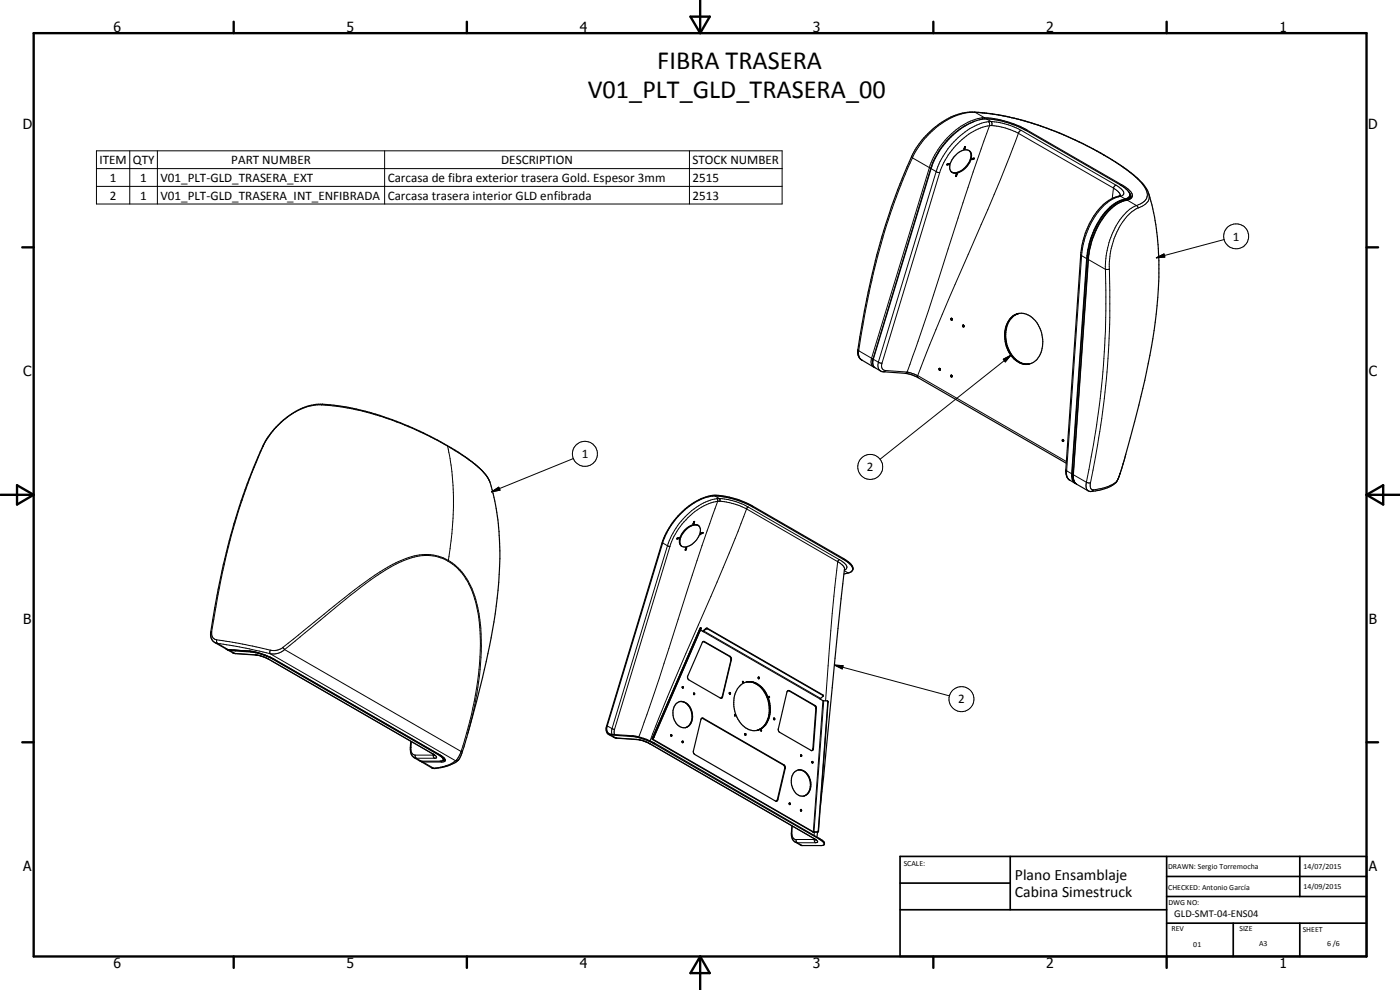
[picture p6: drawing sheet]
<svg xmlns="http://www.w3.org/2000/svg" width="420mm" height="297mm" viewBox="0 0 420 297" stroke-linecap="round" stroke-linejoin="round" font-family="sans-serif">
<g fill="none" stroke="#000" stroke-width=".35">
<path d="M284.3 49.5h.1M284.3 49.2l.6-.1-.1 .3-.5 .1zM284.6 49.2l-.4 .1M284.7 49.2h-.1M284.8 49.1l-.1 .1M286.3 47.1l1-1.1a2.68 2.68 0 0 1 4-.3 5.1 5.1 0 0 1-2.5 5.5 2.54 2.54 0 0 1-3.4 .3 3.7 3.7 0 0 1 .9-4.4zM287.1 52.2l-.3 .6M287.2 52.1l-.4 .7M287.2 52.1h.1M287.2 52.1l.1 .1M287.3 52.2l-.2 .7-.3-.1M287.3 52.2h.1"/>
<path d="M289.3 44.7h.1M289.6 44l-.3 .6M289.6 44h.2l-.2 .6-.3 .1M289.6 44l-.3 .7M290.9 45.3a3.6 3.6 0 0 1-.6 4.2 4.5 4.5 0 0 1-4.6 2.2l-.3-.2M291.7 47.6l-.1 .2M291.8 47.5h.6l-.1 .3h-.7M291.8 47.5l-.1 .1M292.2 47.5l-.6 .2M335.9 58.8a13.5 13.5 0 0 0-8.7 7.8 25.1 25.1 0 0 0-2.9 9.9l-4.4 64.5a3.2 3.2 0 0 0 1.1 3.1l1.6 .9M336 58.8h-.1M336.2 58.7l-.2 .1"/>
<path d="M339 58.8a3.2 3.2 0 0 1-2.5 1.2 14.4 14.4 0 0 0-7.3 7.3 26.2 26.2 0 0 0-3 9.4l-4.6 65.5a2.86 2.86 0 0 0 1 2.8M339 58.8a1.93 1.93 0 0 1-1.9 1.3 13.4 13.4 0 0 0-8.1 7.8 26 26 0 0 0-2.7 9.6l-4.5 64.6a3.6 3.6 0 0 0 1.3 3.2l3.5 2a10.5 10.5 0 0 0 5.7-.9 5.3 5.3 0 0 0 3.9-4.3 306.8 306.8 0 0 0 10.8-47.9 103.3 103.3 0 0 0 .4-22l-.2-2.4a44.7 44.7 0 0 0-3.1-13.2l-1.4-1.8-2.7-2.5a95.8 95.8 0 0 0-23.2-12.9l-3.8-1.4a80.4 80.4 0 0 0-15.8-3.9l-.6-.1a17.1 17.1 0 0 0-12.6 1.8 26.4 26.4 0 0 0-11.8 14.3 199 199 0 0 0-12.8 43.2l-2 12.6 .4 1.2 .7 .9 4 2.2M339.1 58.6a4.8 4.8 0 0 0-3-3.2l-28.6-16.5a29.2 29.2 0 0 0-10.8-3.2 16.2 16.2 0 0 0-11.3 5.4 23 23 0 0 0-6 9.5l-17.3 57.2a2.37 2.37 0 0 0 .4 2.4M339.1 58.6l-.1 .2M339.4 59.1a2.9 2.9 0 0 1-2.4 1.2 16.4 16.4 0 0 0-8.5 9.5l-1 2.8-.9 4.5-4.6 65.5 .2 1.5M285.5 95.5l.1 .4M285.5 95.8l.1 .1M285.6 95.5l-.2 .3v.2h.3M285.6 95.5l.1 .1M285.6 95.5h-.1M285.6 95.9l.1 .1M285.7 95.6v.1"/>
<path d="M285.7 95.7v.1M285.7 95.6l.1 .3M285.8 95.8v.1M285.8 95.9l-.1 .1M289.1 97.8l.2 .2M289.1 97.5a.28 .28 0 0 0-.2 .4 .28 .28 0 0 0 .3 .2M289.1 97.5l.2 .2M289.1 97.5l.1 .5M289.2 97.5l-.1 .2M289.2 98h.1M289.3 97.7v.3M289.3 98l-.1 .1"/>
<path d="M289.3 97.7v.2M304.8 94.4a7.6 7.6 0 0 0-2.8 9 7.2 7.2 0 0 0 5.9 5.9h.6M305.5 94.1a6 6 0 0 1 6.6 4.5 8.2 8.2 0 0 1-2 10.2 5.2 5.2 0 0 1-7-2.6 9.3 9.3 0 0 1 .2-10.8l.8-.7 1.2-.5M305.7 94.1l-.7 .1M305.8 94a6.5 6.5 0 0 0-4 7 8.4 8.4 0 0 0 5.7 8.2l.5 .1M262.5 110.2l2.2 1.3 7.4 .6 3 1 44.9 25.9M282 110.5l-.2 .3 .1 .2h.2M282 110.5l.1 .1M282 110.5v.4M282 110.9l.1 .1M282.1 110.5l-.1 .2M282.1 110.6l.1 .3"/>
<path d="M282.1 111h.1M282.2 110.9l-.1 .1M285.5 112.6a.27 .27 0 0 0-.2 .3 .27 .27 0 0 0 .4 .2v-.2M285.5 112.6l.2 .1M285.5 112.9l.2 .2M285.5 112.6v.2M285.6 112.6v.3M285.6 112.9l.1 .1M285.7 112.7v.2M309 109.2l-.6 .1M319 132.2l.2 .2M319 131.9l-.2 .4 .4 .1"/>
<path d="M319 131.9l.2 .1M319 132v.1M319.1 131.9v.5M319.1 132.1l.1 .1M319.2 132v.3M319.2 132l-.1 .1M319.2 132.3v.1M205.5 159a4.2 4.2 0 0 1 4-1.4 2.76 2.76 0 0 1-.2 3.9 4.2 4.2 0 0 1-4.8 2.4 3 3 0 0 1 .4-4.1zM208.4 156.5l-.2 .1-.2 .5 .2 .1M208.4 156.5l-.2 .7M208.4 156.6l-.2 .6M209.8 157.8a3.3 3.3 0 0 0-4.2 1.4 3.7 3.7 0 0 0-1.1 4.6"/>
<path d="M210.3 160l.7-.2-.7 .4zM210.9 159.8h.1M211 159.9l-.6 .2M321.9 143.4l.2 .2M322.2 144.3l.2 .2M322.6 145l.3 .1M203.9 161.5l-.7 .2M203.9 161.5l-.6-.1-.1 .3M203.9 161.5l-.6 .2M205.6 165h.2M205.6 165h.1M206.1 164.4l-.3 .6"/>
<path d="M206.1 164.4l-.2-.1-.3 .7M253.3 172.3l1-.3a1.4 1.4 0 0 0 1.6-1 1.4 1.4 0 0 0-.8-1.7l-1.7-1.4-27.6-15.8a23.9 23.9 0 0 0-12.6-3.2 21.3 21.3 0 0 0-14.1 13.2l-16.9 55.7a1.69 1.69 0 0 0 1.2 2.5l6.3 .5a19 19 0 0 1 6.7 2.1l49.8 28.8 1.1 .9 .1 .7M253.4 170.7l-7.2 71.4M255.9 170.9v-.6a3.9 3.9 0 0 0-2.1-2.3l-28.5-16.5-2.7-1.2a20.6 20.6 0 0 0-9.4-1.6 21.9 21.9 0 0 0-14 12.7l-17.3 56.8a1.68 1.68 0 0 0 1.4 2.3l7 .5 2.1 .5 2.7 1 51 29.4a2.14 2.14 0 0 1 1.3 1.4M68.1 194.8l.9 .4 7.4 .5 4.8 1.7 50.2 29a2.16 2.16 0 0 1 1.6 1.6l-1 .4-6-.1M68.3 195l1.9 1 7.3 .6 3.1 1.2 50 28.9M68.9 194.9l.2 .1M70.3 195.1h.1M74.9 195.4l3.1 .6 3.9 1.6 49.9 28.8 1.3 .9 .4 .5M75.3 195.4l-7.2-.5-3.6-2.1a2.9 2.9 0 0 1-1.3-3.1 209.3 209.3 0 0 1 13.5-51 30.1 30.1 0 0 1 5.1-9.4 20.6 20.6 0 0 1 13.7-8l2.4 .1a59.4 59.4 0 0 1 11 1.8 96.7 96.7 0 0 1 34.4 16.7 11.8 11.8 0 0 1 4.7 8.2 81.6 81.6 0 0 1 1.9 21.9 167.6 167.6 0 0 1-5.1 33.3l-3 11.9-3.5 11.5a3.7 3.7 0 0 1-2.1 2.3 12 12 0 0 1-6.6 1.4l-3.5-2.1M210 188.8h.1M210 188.8l-14.3 32.8"/>
<path d="M210.2 188.4l.3 .1-14.5 33.3M210.2 189l.9 .5 .8-.8h.4l34.7 20M210.2 188.4l-14.5 33.2M210.2 188.4l-.2 .4M210.9 192.6l.5-.1 7.7 4.4 .4 .5-2.9 12.1-.5-.1-9.4-5.4-.3-.4-.1-.6zM210.9 189.4l1-.8 .4-.1 34.7 20.1M211 192.5l8 4.5 .4 .6-2.7 11.5-.3 .4M204 210.5a3.7 3.7 0 0 1 3.8 3.9 3.3 3.3 0 0 1-2.2 4M204 210.5a4 4 0 0 0-1.4 6 2.93 2.93 0 0 0 3.3 1.8M204.4 210.5a4.5 4.5 0 0 1 3.1 6l-.6 1.1-.9 .6M204.8 206.1v.3M204.8 206v.1"/>
<path d="M204.8 206l.1 .4M204.9 206h-.1M204.9 206h.1M204.9 206.4h.1M204.9 206l.2 .2-.3 .2M208.1 208.1l.1 .2M208.1 208.1v.1M208.2 208.2v.1M208.2 208l.1 .4M208.2 208l-.1 .1M208.2 207.9v.1M208.2 207.9l.3 .3-.3 .1"/>
<path d="M210.6 215.5h.5l24.3 14.1 .3 .8-2.2 9.5-.6 .5M210.6 215.5l-2.5 9.8 .1 .8 24.8 14.3M210.6 215.5l24.8 14.3 .1 .8-2.4 9.7M218.9 207.8l.1 .5M218.9 207.8l.3 .1-.2 .4M220.5 214.5v.2M220.5 214.5v.3M220.5 214.4l.2 .2-.2 .2M220.5 214.7v.1M220.5 214.4v.1M222.8 204.5l.1 .3M222.9 204.7l.1-.3v.4"/>
<path d="M222.9 204.7l.1 .1M223 204.8h.1M224 204.6a6.4 6.4 0 0 1 6.6 5.2 8 8 0 0 1-2.1 8.8l-1.4 .6M224.6 204.5l-.5 .1M225.1 204.6h-1M225.1 204.6h.4M225.1 204.5a6.8 6.8 0 0 1 5.6 5.2 7.8 7.8 0 0 1-2.1 8.9 4.8 4.8 0 0 1-6.4-1.8 9 9 0 0 1-.2-11l.8-.7 1.3-.5M225.9 204.8a8.8 8.8 0 0 1 4.8 10.1 5.3 5.3 0 0 1-3.6 4.3M227.6 203.2l.1 .4M227.6 203.2v.4M227.6 203.2l.1-.1 .2 .3-.3 .2M228.3 219l.1 .2"/>
<path d="M228.4 219l.1 .3-.2-.1zM230.7 209l.1 .3M230.7 209h.2v.3zM232.2 215.5l.1 .4M232.2 215.5l.2-.1 .1 .3-.2 .2M236.3 207.4l.6-.2 8 4.8 .1 .6-.9 12-.3 .6h-.3l-9.8-5.7-.2-.6zM236.5 207.2l7.9 4.5 .4 .5-.8 12.4-.3 .5M247 208.7v.2l-.8 .8a2.2 2.2 0 0 0 2.1 .6l-2.7 39.1-.2 .2h-1.5M247 208.6v.2M248.4 210.4l.1 .3-2.9 38.8-.3 .2M123.3 222.4l-.2 2a2.94 2.94 0 0 0 1.2 2.9l1.7 1M132.5 226.9l.5 .6v.5"/>
<path d="M182.6 220.3l2.4 1.2 6.6 .4 3.2 1.1 50.1 29.1M195.7 221.6l.1 .3M195.8 221.9l48.1 27.7M196 221.8l-.2 .1M196 221.8l48.1 27.8M201.3 220.6l.1 .2M201.4 220.5l.1 .4M201.4 220.5l-.1 .1M201.4 220.5h.2v.4l-.3-.3M204.7 222.5l.1 .3M204.8 222.4v.4M204.8 222.4l-.1 .1"/>
<path d="M204.8 222.4l.3 .1-.3 .3M204.8 222.8h.1M223.6 220.1l.2 .1-.1 .4M223.6 220.1l.1 .5M238.3 231.8a2.7 2.7 0 0 1 4.5 1.2 4.1 4.1 0 0 1-1.3 5.8 3 3 0 0 1-3.6-2.2 4.7 4.7 0 0 1 .4-4.8zM239.5 231a3.8 3.8 0 0 1 3.7 4.1 3.4 3.4 0 0 1-2 3.7M240.3 226.7v.2M240.3 226.6v.3M240.3 226.6l.1 .3M240.3 226.6l.3 .1-.2 .2M240.3 226.9h.1M243.7 228.6v.3"/>
<path d="M243.7 228.5l.1 .4M243.7 228.5v.1M243.7 228.5l.3 .1-.3 .3M243.7 225.1l-.1 .1M233.2 240.3l-.2 .1M236.8 241l.1 .3M236.8 241.1l.1 .2M236.9 241l.1 .4M236.9 241h-.1M236.9 241l.3 .1-.1 .3-.2-.1M237.6 247.8l-.1 1.9a3.1 3.1 0 0 0 1 2.9l2.1 1.1h6l.8-.4M240.2 243l.1 .2"/>
<path d="M240.2 243l.2-.1 .2 .2-.2 .3-.1-.2M240.3 243l.1 .3M243.9 249.6l1.4 .1M245.4 249.7l-.2 1.4"/>
</g>
<g fill="none" stroke="#000" stroke-width=".3">
<path d="M292.4 36.4a22.8 22.8 0 0 0-13.1 14M292.6 33.7h.1M292.6 33.7l2.8 1.6M292.6 33.7a78.7 78.7 0 0 1 24.1 5.8l8.2 3.6 6.2 3.3M292.6 33.7a19.1 19.1 0 0 0-14.1 6.8 24.9 24.9 0 0 0-4.7 6.9M294.7 35.3l.2 .4M294.7 35.3a21.8 21.8 0 0 0-15.6 14.2l-.2 .8M295.4 35.3l.2 .4M295.4 35.3h-.7M295.4 35.3l4.8 .6a29.6 29.6 0 0 1 8 3.1M296 35.7l1.4 .7M296.6 36.5a21.3 21.3 0 0 0-14 11.2l-1.6 3.8"/>
<path d="M296.6 36.5l.4 .5v.7M297 37.7a18.2 18.2 0 0 0-11.3 7.4l-2.5 3.7-1.2 3M297 37.7l-5 13.9-13.3 41.5-6.5 18.5M297.4 36.4l2.2 .3 3.1 .8 3.8 1.6M297.4 36.4l-.8 .1M297.4 36.4l.3 .7-.1 .6M297.6 37.7h-.6M297.6 37.7a19.7 19.7 0 0 1 8 2.3M306.5 39.1l28.5 16.5M306.5 39.1l-.5 .2-.4 .7M308.1 39l-.1 .2M308.2 39h-.1"/>
<path d="M308.2 39l28.4 16.4M28.9 45.3h205.8v15.9h-205.8zM28.9 50.6h205.8M28.9 55.9h205.8M38.9 45.3v15.9M47.2 45.3v15.9M115.4 45.3v15.9M206.9 45.3v15.9M273.6 46.9l.2 .5M273.8 47.4l-2.8 6.6a196.4 196.4 0 0 0-11.3 39.6l-2 11.6M273.8 47.4l5.1 2.9M278.9 50.3l.4 .1"/>
<path d="M278.9 50.3l-17.3 57.2M279.3 50.4l-17.3 57.2M279.4 50.6l1.6 .9M281 51.5l-17.4 57.2M281 51.5l1 .3M282 51.8l-17.3 57.2M284.2 49.4l.1 .1M284.6 49.2l.2 .2M287 52.6l.1 .1M287.1 52.2h.2M289.4 44.5l.2 .1M289.6 44l.1 .1"/>
<path d="M291.6 47.8l.1 .1M292 47.6l.2 .2M305.6 40l28.6 16.4M305.6 40a552.7 552.7 0 0 1-15 36.4 704.2 704.2 0 0 0-15.2 36.3M331.1 46.4a42.9 42.9 0 0 1 12.1 9.3 3.2 3.2 0 0 1 .2 4.8l-2.3 1.2M331.1 46.4l.2 .1M334.2 56.4l1.4 1.1 .6 1.2M334.2 56.4l-.4 3.2M335 55.6l.4 .2a3.2 3.2 0 0 1 1.9 2.4l-.3 .3a14.6 14.6 0 0 0-9.3 8 24.8 24.8 0 0 0-3.1 10.2M335 55.6l-.6 .3-.2 .5M335.3 59l.4 .1M335.8 58.8l.5 .1 1.4 .8"/>
<path d="M336.6 55.4l-.2 .2M336.6 55.4l2.5 1.9a1.47 1.47 0 0 1 .7 1.7 1.47 1.47 0 0 1-1.5 1M337.1 59.9v.2M338.8 57.7l.4 .5 .2 .9M339 59.1l.1 .5M339.1 58.4l.3 .8M344.7 58a3.3 3.3 0 0 1-2.7 4.2l-.4 .2M324.3 76.5l.3 .2M324.6 76.7l1.5 .9M324.6 76.7l-4.5 64.6M326.3 77.1l.3 .1M326.5 77.8l.2 .1"/>
<path d="M326.7 77.9l-4.6 64.6M326.7 77.9l5.1 2.9M336.7 60.2l.2 .1M337.5 60.2h.2M337.7 60.2a13.7 13.7 0 0 0-8 7.4 24.3 24.3 0 0 0-3 10.3M338.1 60h.2M338.3 60l-.6 .2M338.3 60l2.8 1.7M341.1 61.7a14.6 14.6 0 0 0-7.4 8.8 26.6 26.6 0 0 0-1.9 10.3M341.1 61.7l.5 .7M341.6 62.4a15.8 15.8 0 0 0-7.5 10 24.1 24.1 0 0 0-1.2 8.4M347 77.3l2.3-1.1 .3 .9z"/>
<path d="M367.4 71.9l-20.4 5.4M331.8 80.8a261.2 261.2 0 0 1-5.8 63.9M332.9 80.8h-1.1M332.9 80.8a276.7 276.7 0 0 1-5.7 65.2 .92 .92 0 0 0 .9 1M257.5 104.9l.2 .3M257.7 105.2l3.9 2.3M257.7 105.2a2.48 2.48 0 0 0 1 2.9M261.6 107.5l.4 .1M261.6 107.5l-.2 1.1a1.7 1.7 0 0 0 .8 1.5M262 107.6l-.2 1 .1 .6M262.1 107.8l1.5 .9M263.6 108.7l-.1 1.1a1.7 1.7 0 0 0 .7 1.5"/>
<path d="M263.6 108.7l1.1 .3M264.7 109a1.45 1.45 0 0 0 1.1 2.2M265.8 111.2l-.6 .3M265.8 111.2l6.4 .4M272.2 111.6l-.5 .4M272.2 111.6l3.2 1.1M275.4 112.7l.1 .6M275.4 112.7l44.6 25.8M301.1 107.8l2.2-1.2-1.6 2zM303.3 106.6l-39.2 31.2M79 133.8l-.2 .2M79 133.8a180.2 180.2 0 0 0-10.9 31.9l-2.7 12.7-1.9 11.1"/>
<path d="M96.5 121.5a18.3 18.3 0 0 0-13.6 6.7l-2.2 2.8-1.7 2.8M96.5 121.5a69.9 69.9 0 0 1 18.8 3.8 98.9 98.9 0 0 1 19 8.6M96.8 121.3l-.3 .2M134.1 133.6l.2 .3M134.3 133.9a37 37 0 0 1 12.2 9.6l.6 1.2M134.3 133.9a85.9 85.9 0 0 1 .3 34.2M172.1 137.6l-24.6 10M337.9 136.3l-2 6.4-.8 1.8M147.5 147.6l2.2-1.4 .4 .9zM208 157.1l.1 .1M208.2 156.6l.1 .2M210.4 159.9l.2 .1"/>
<path d="M210.9 159.8l.1 .1M213.9 148.6l-.1 .2M214.5 148.8l1.5 .8 .1 .8M215.2 149.6a19.7 19.7 0 0 1 9.4 2.5M215.2 149.6a20.5 20.5 0 0 0-14.6 13.4l-.3 .7M215.2 149.6l.2 .8M215.4 150.4a20 20 0 0 0-14.1 12.8l-.2 .7M215.4 150.4l3.6 .4 2.7 .8 2.4 1.1M215.4 150.4a921.3 921.3 0 0 0-16.1 48.6l-7.6 22.1M224.1 152.7l27.3 15.8M224.1 152.7l-5.2 13.2-18.6 43.2-5.2 13.2M224.6 152.1l27.3 15.8"/>
<path d="M224.6 152.1l-.5 .6M225.9 151.8l-.1 .3M319.9 141l.2 .3M320.1 141.3a2.74 2.74 0 0 0 .9 2.8M320.1 141.3l1.5 .9M321.8 141.6l.3 .2M322.1 142.4h.1M322.1 142.4v.1M322.1 144h.1M322.1 142.5l.2 1.6M322.1 142.5l3.9 2.2M322.2 144.3h.1"/>
<path d="M322.3 144.1l.8 1.2M326 144.7v1.5l.2 .7 .4 .4M326 144.7l1.3 .2M328.1 147l-.6 .4M335.1 144.5l-.3 .4M335.1 144.5l-.6 .4a14 14 0 0 1-6.4 2.1M335.1 144.5h.1M336.2 142v.1M134.5 168.4a19.6 19.6 0 0 1 8.2 12.2 65.3 65.3 0 0 1 0 28 122.6 122.6 0 0 1-4.3 16.9M134.5 168.4a14.5 14.5 0 0 0-14.1 .1l-3.9 2.1a104.6 104.6 0 0 0-14.3 10.5l-16.8 13.8M134.6 168.1l-.1 .3M134.6 168.1a18.5 18.5 0 0 1 8.2 11.7 61.9 61.9 0 0 1 .6 26.4l-.9 5.2-2 8.5"/>
<path d="M134.6 168.1a14.7 14.7 0 0 0-13.5-.2l-4.7 2.3a169.2 169.2 0 0 0-22.2 16.5l-9.3 7.5M198.9 162.9l1.4 .8M200.3 163.7l.8 .2M200.3 163.7l-16.6 54.9M201.1 163.9l-16.7 54.9M203.3 161.4l.2 .1M203.8 161.3l.1 .1M205.6 165l.2 .1M205.8 164.5l.1 .1M251.4 168.5l.7 .5a2.46 2.46 0 0 1 1.3 1.7M251.4 168.5l-.6 5.2a720.7 720.7 0 0 0-3 36.6M251.9 167.9l1.9 1.4a.97 .97 0 0 1 .4 1 .97 .97 0 0 1-.8 .8"/>
<path d="M251.9 167.9l-.5 .6M253.1 167.6v.2M253.4 171.2l1.2 .7M63.5 189.5l-.3 .2M63.5 189.5l.1 1.2a1.66 1.66 0 0 0 1.5 1.3M64.5 192.8l.8 .2M65.1 192l-.1 .4 .3 .6M65.1 192l8.6 1.4 7.4 1.7M65.3 193l3.2 1.9M65.3 193l8.5 1.5 7.3 1.6M67.8 194.7l.7 .2M68.5 194.9h.1"/>
<path d="M68.5 194.9l7.5 .6 3.1 .8 3.3 1.6M69 195.2l1.5 .8M69.4 195h.1M69.8 195.8l.7 .2M70.1 195v.1M70.5 196l.2 .1M70.5 196l6.2 .5M70.6 195.1h.1M75.4 195.4l-.1 .2M76.7 196.5l2.3 .5 1.8 .9M76.7 196.5l.2 .1M80.6 197.8h.1"/>
<path d="M80.7 197.8l.1 .1M80.8 197.9l49.2 28.4M81.1 196.1l55.6 32.2M81.1 195.1v1M82 197.7l-.1 .1M82.3 197.8l.1 .1M82.4 197.9l49.4 28.5M84.9 194.2l.5 .7M84.9 194.2l-1.8 .9h-2M85.4 194.9l-.7 .6a4.8 4.8 0 0 1-3.6 .6M85.4 194.9l53 30.6M210 188.8l-14.3 32.8 .2 .1"/>
<path d="M210.2 188.5l.2 .1M210.2 189l-14.2 32.8M211.1 189.5l35.1 20.3M211.2 189.3l35.1 20.2M211.4 192.5l-.1 .1M211.9 188.6v.1M212.3 188.5v.2M219.1 196.9l-.1 .1M219.5 198h-.1M250.5 199.6l2.5 .1-.2 1zM250.5 199.6l34.4 9.2M182.2 217.8l1.5 .8"/>
<path d="M183.7 218.6l.7 .2M183.7 218.6v1.7M184.4 218.8l-.1 1.2 .2 .4M211.1 215.5l-.2 .1M216.9 209l-.2 .1M236.9 207.2l-.1 .1M244.6 211.7h-.2M245 212.6h-.2M246.9 208.5l.1 .2M247 210.2l-2.9 39.4M247.2 210.3l-2.8 39.4M248.4 210.6l.1 .1"/>
<path d="M123.3 224.2l-.2 .2M123.3 224.2a1.74 1.74 0 0 0 1.3 2.4M123.5 222.5l-.2 1.7M124.6 226.6l.2 .8 1.6 1M124.6 226.6h5.8M126.8 228.4l3.4 2.1M129.6 230.4l.6 .1M129.9 226.2l.1 .1M130 226.3l1 .8M130.1 226.4v.7l.3 .4M130.2 230.5l.3 .1M131 227.1l-.1 .3-.3 .1h-5.9l-.4-.2"/>
<path d="M131 227.1h.1M131.4 226.2v.2M131.8 226.4h.1M131.8 226.4l.7 .4a1.42 1.42 0 0 1 1.1 1.6l-.8 .2h-6.1l-.4-.1M132.3 228.3l.2 .3M133.1 227.4h-.1M133.3 227.6l-.2 .1M133.5 227.8l-.7 .5M136.7 228.3l-2.2 1.2-4.3 1M137.5 228.1l-.8 .2M138.4 225.5l-1.1 2.2-.6 .6M138.8 225.4l-.4 .1"/>
<path d="M183.3 220.5l1.5 .9M184.1 221.2l.7 .2M184.8 221.4l.2 .1M184.8 221.4l6.2 .4M189.7 220.8l-.1 .2M191 221.8l.2 .1M191 221.8l1.7 .4 2.4 1M195 223.1l.1 .1M195.1 223.2l49.3 28.4M196 221.1l.2 .2M196.2 220.8l.2 .1M196.4 222.9l-.1 .3"/>
<path d="M233.3 239.9h.2M235.3 229.5h-.2M235.7 230.5l-.2 .1M244.1 224.6h-.1M237.5 249.7h.1M237.6 249.6l-.1 .1M237.6 249.6a2.04 2.04 0 0 0 1.1 2.3h6M237.8 247.9l-.2 1.7M238.7 252.6l.6 .3M238.9 251.9l.1 .6 .3 .4M239.3 252.9l1.5 .8M244.3 251.6h.1"/>
<path d="M244.4 251.6l.9 .7a.35 .35 0 0 1 0 .4 .35 .35 0 0 1-.4 .2h-5.6M244.4 249.7l-.1 .9M244.4 251.7v.8l.4 .4M245.3 249.6v.1M245.6 249.3h.1M245.8 251.5v.2"/>
<circle cx="371" cy="70.9" r="3.7"/>
<circle cx="175.5" cy="136.2" r="3.8"/>
<circle cx="261.2" cy="140.1" r="3.8"/>
<circle cx="288.6" cy="209.8" r="3.7"/>
</g>
<g fill="#000">
<circle cx="336.2" cy="58.7" r=".18"/>
<circle cx="210.3" cy="160.1" r=".18"/>
<circle cx="210.2" cy="189" r=".18"/>
<circle cx="210.2" cy="188.3" r=".18"/>
<circle cx="210.5" cy="188.5" r=".18"/>
<circle cx="133.5" cy="227.8" r=".18"/>
</g>
<g fill="none" stroke="#000" stroke-width=".71">
<path d="M10.1 9.9h400v277.1h-400zM70.1 6.5v3.4M140.1 6.5v3.4M207.2 5h5.8l-2.9 4.9zM210.1 0v9.9M280.1 6.5v3.4M350.1 6.5v3.4M6.7 74.2h3.4M410.1 74.2h3.5M.1 148.5h10M5.1 145.6l5 2.9-5 2.9zM410.1 148.5h10"/>
<path d="M410.1 148.5l5-2.9v5.8zM6.7 222.7h3.4M410.1 222.7h3.5M70.1 287v3.4M140.1 287v3.4M210.1 287v10M210.1 287l2.9 5h-5.8zM280.1 287v3.4M350.1 287v3.4"/>
</g>
<path d="M270.1 257h140v30h-140zM303.2 257v16M350.1 257v30M390.1 257v12M270.1 265h33.1M270.1 273h80M350.1 277h60M350.1 269h60M350.1 263h60M370.1 277v10M390.1 277v10" fill="none" stroke="#000" stroke-width=".51"/>
<path d="M347 77.3l2.3-1.1 .3 .9zM301.1 107.8l2.2-1.2-1.6 2zM147.5 147.6l2.2-1.4 .4 .9zM250.5 199.6l2.5 .1-.2 1z" fill="#000"/>
<g font-size="7.9">
<text x="197.3" y="20.6">FIBRA TRASERA</text>
<text x="176.4" y="29.5">V01_PLT_GLD_TRASERA_00</text>
</g>
<g font-size="4.7">
<text x="304.6" y="263.9">Plano Ensamblaje</text>
<text x="304.6" y="269.3">Cabina Simestruck</text>
</g>
<g font-size="4.2">
<text x="34" y="9.6">6</text>
<text x="104" y="9.6">5</text>
<text x="174" y="9.6">4</text>
<text x="244" y="9.6">3</text>
<text x="314" y="9.6">2</text>
<text x="384" y="9.6">1</text>
<text x="6.8" y="38.7">D</text>
<text x="410.6" y="38.7">D</text>
<text x="7" y="112.9">C</text>
<text x="410.8" y="112.9">C</text>
<text x="7" y="187.1">B</text>
<text x="410.8" y="187.1">B</text>
<text x="7" y="261.4">A</text>
<text x="410.8" y="261.4">A</text>
<text x="34" y="290.4">6</text>
<text x="104" y="290.4">5</text>
<text x="174" y="290.4">4</text>
<text x="244" y="290.4">3</text>
<text x="314" y="290.4">2</text>
<text x="384" y="290.4">1</text>
</g>
<g font-size="3.9">
<text x="29.9" y="49.2">ITEM</text>
<text x="39.9" y="49.2">QTY</text>
<text x="69.4" y="49.2">PART NUMBER</text>
<text x="150.4" y="49.2">DESCRIPTION</text>
<text x="207.8" y="49.2">STOCK NUMBER</text>
<text x="33" y="54.5">1</text>
<text x="33" y="59.9">2</text>
<text x="42.1" y="54.5">1</text>
<text x="42.1" y="59.9">1</text>
<text x="48.2" y="54.5">V01_PLT-GLD_TRASERA_EXT</text>
<text x="48.2" y="59.9">V01_PLT-GLD_TRASERA_INT_ENFIBRADA</text>
<text x="116.4" y="54.7">Carcasa de fibra exterior trasera Gold. Espesor 3mm</text>
<text x="116.4" y="59.9">Carcasa trasera interior GLD enfibrada</text>
<text x="207.8" y="54.5">2515</text>
<text x="207.8" y="59.9">2513</text>
<text x="370" y="72.2">1</text>
<text x="174.6" y="137.5">1</text>
<text x="260.2" y="141.4">2</text>
<text x="287.6" y="211">2</text>
</g>
<text font-size="3.1" x="352.4" y="275.2">GLD-SMT-04-ENS04</text>
<g font-size="2.4">
<text x="271.2" y="259.7">SCALE:</text>
<text x="350.6" y="260.8">DRAWN: Sergio Torremocha</text>
<text x="391.2" y="260.6">14/07/2015</text>
<text x="350.6" y="267.1">CHECKED: Antonio García</text>
<text x="391.2" y="266.7">14/09/2015</text>
<text x="350.6" y="271.4">DWG NO:</text>
<text x="351.6" y="279.3">REV</text>
<text x="372" y="279.4">SIZE</text>
<text x="391" y="279.6">SHEET</text>
<text x="358.1" y="284.1">01</text>
<text x="377.9" y="283.8">A3</text>
<text x="398.3" y="283.8">6 /6</text>
</g>
</svg>
